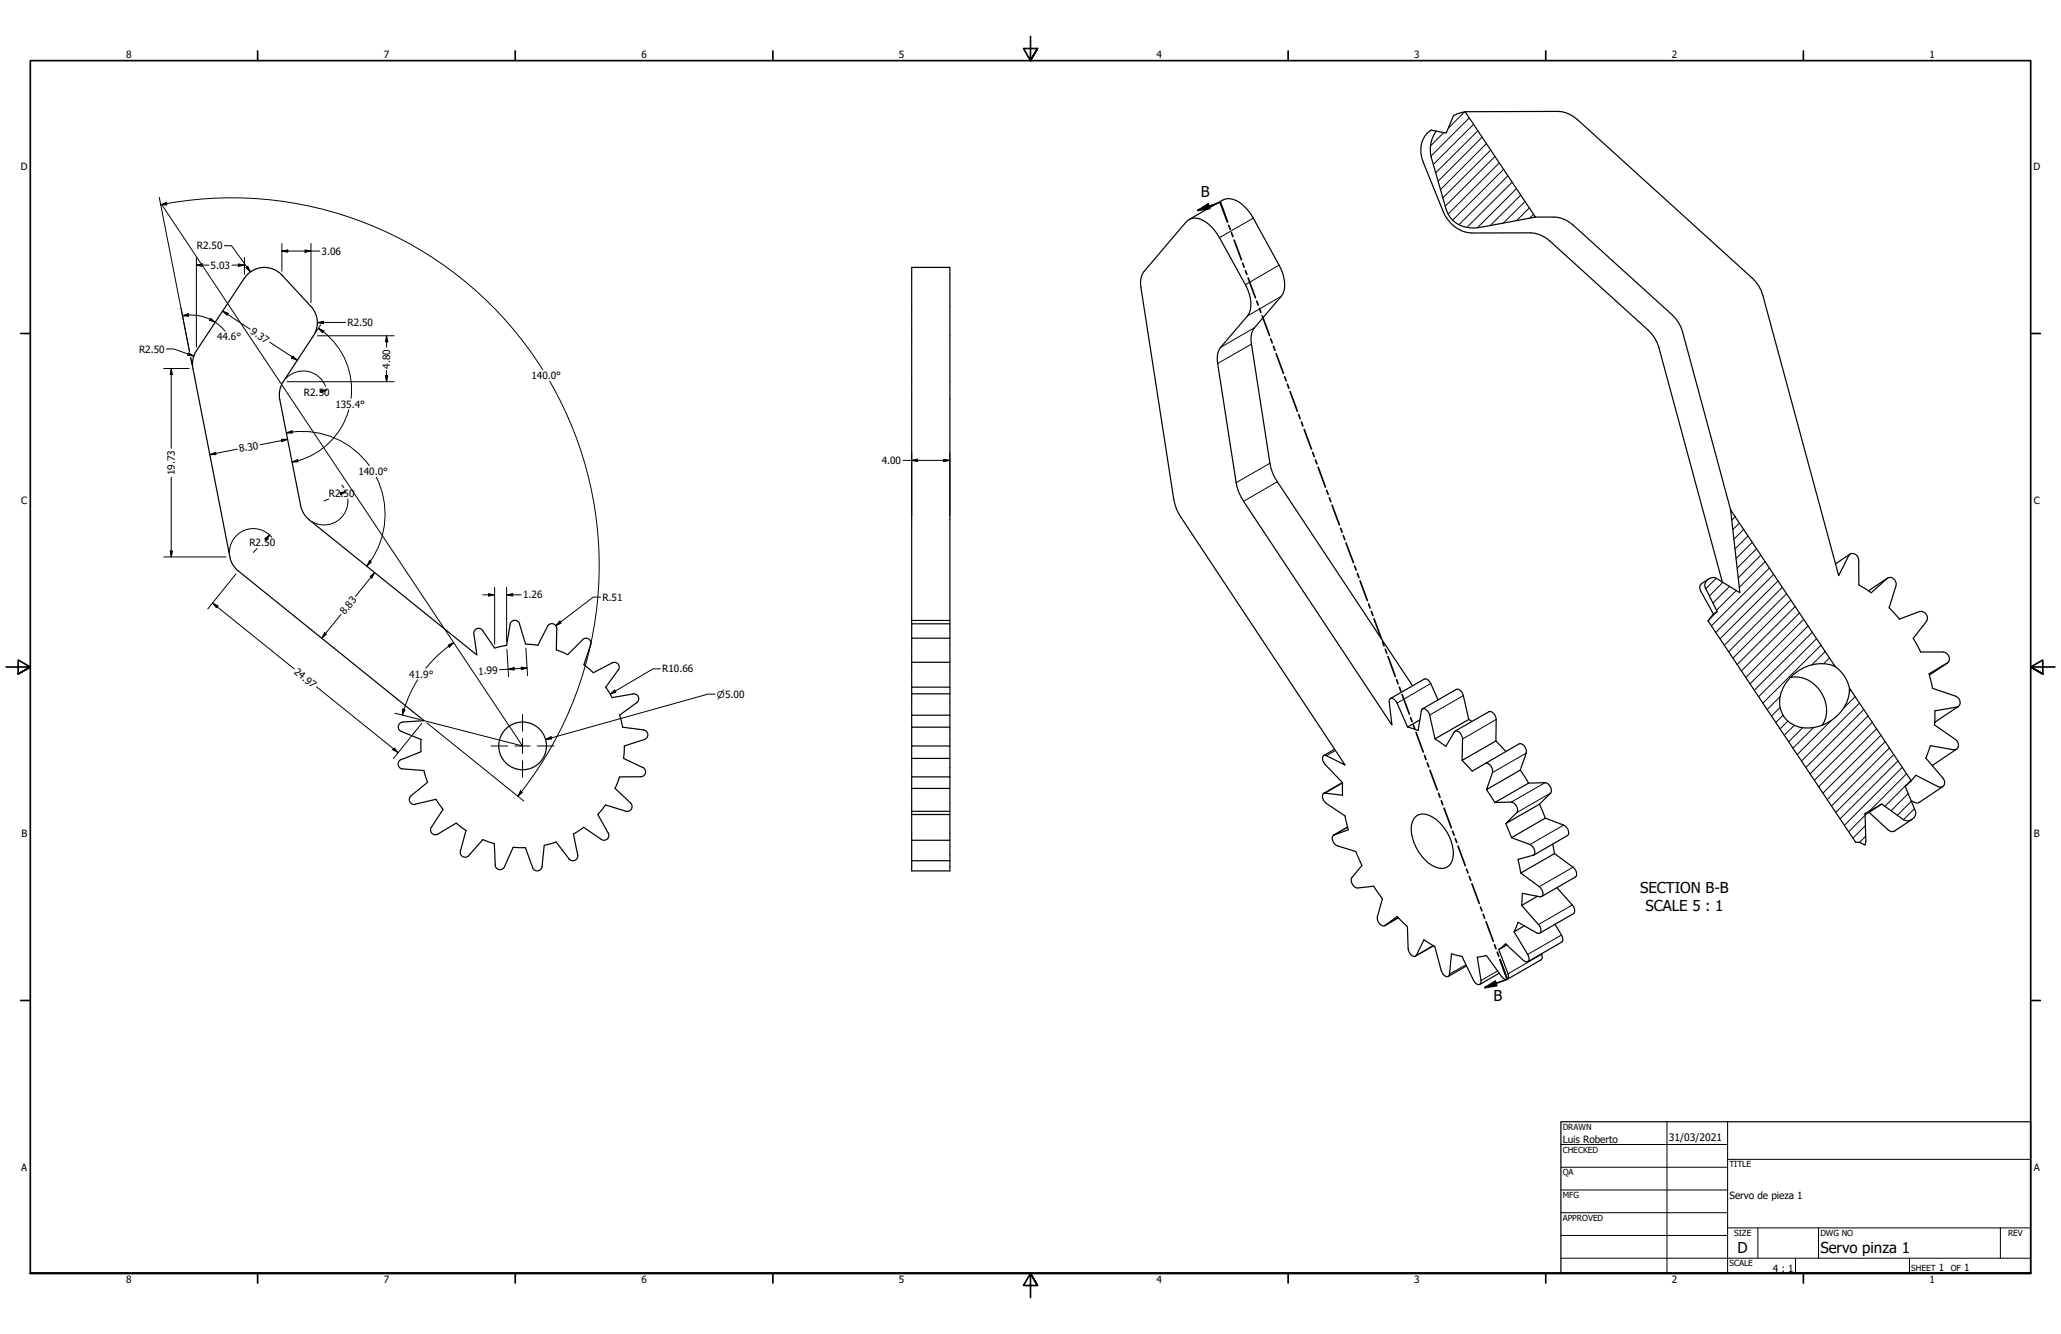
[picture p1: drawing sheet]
<svg xmlns="http://www.w3.org/2000/svg" width="864mm" height="559mm" viewBox="0 0 864 559" stroke-linecap="round" stroke-linejoin="round" font-family="sans-serif">
<!-- layer: Hatch (ANSI) -->
<g fill="none" stroke="#000" stroke-width=".42">
<path d="M605 55.6l-5.6 5.6M613.7 46.8l-6.8 6.9M615.6 49.4l-16 16M617.5 52.1l-16.9 16.8M619.3 54.8l-17.7 17.6M621 57.5l-18.4 18.4M622.8 60.2l-19.2 19.2M624.6 62.9l-20 20M626.4 65.5l-20.8 20.9M628.2 68.3l-21.4 21.4M630 70.9l-21.3 21.3M631.8 73.7l-20.5 20.4"/>
<path d="M633.6 76.3l-18.9 18.9M635.4 79l-16.3 16.4M637.2 81.7l-12.7 12.7M639 84.4l-9 9M640.8 87.1l-5.3 5.3M642.6 89.8l-1.6 1.6M725.2 213.7h.1M727.1 216.4l-1.4 1.4M728.9 219.1l-2.8 2.7M730.6 221.7l-4 4.2M732.5 224.5l-5.5 5.4M734.3 227.1l-6.8 6.8"/>
<path d="M736 229.9l-8.1 8.1M737.8 232.5l-9.5 9.6M739.6 235.2l-10.8 10.9M741.4 237.9l-24.3 24.3M719.1 242.3l-4.3 4.3M721.9 243.9l-5.6 5.7M724.7 245.6l-7 7M727.5 247.4l-8.2 8.3M743.2 240.6l-24.3 24.3M745 243.3l-24.3 24.3M746.8 246l-24.3 24.3M748.6 248.7l-24.3 24.3"/>
<path d="M750.4 251.4l-24.3 24.3M752.2 254.1l-24.3 24.3M754 256.8l-24.3 24.3M755.8 259.5l-24.3 24.3M757.6 262.2l-24.3 24.2M759.4 264.9l-24.3 24.3M761.2 267.5l-24.3 24.3M763 270.3l-24.3 24.2M764.8 272.9l-5.6 5.6M766.6 275.7l-2.4 2.3M768.3 278.3l-.4 .5M745.9 296.3l-3.6 3.6"/>
<path d="M745.9 291.8l-5.4 5.4M747.1 299.6l-3 3M775.6 289.1l-.7 .7M777.4 291.8l-5 4.9M779.1 294.5l-24.2 24.3M781 297.2l-24.3 24.3M782.8 299.8l-24.4 24.4M749.2 302.1l-3.3 3.2M751.9 303.8l-4.3 4.2M755.3 304.9l-5.8 5.8M759.9 304.8l-8.6 8.6M767.4 301.8l-14.4 14.3"/>
<path d="M784.5 302.6l-24.2 24.2M786.3 305.2l-24.2 24.4M788.2 308l-24.4 24.2M789.9 310.6l-24.3 24.4M791.7 313.3l-24.2 24.3M793.6 316l-24.4 24.3M795.3 318.7l-24.3 24.3M797.1 321.4l-24.2 24.3M798.9 324.1l-15.7 15.8M799.6 332.4l-7.2 7.2M800.7 326.8l-10.9 11M800.9 335.6l-5.9 5.9"/>
<path d="M802.2 338.8l-4.6 4.5M781.5 341.5l-6.9 6.9M781.6 345.9l-5.2 5.2M781.7 350.3l-2.6 2.6"/>
</g>
<!-- layer: Visible (ANSI) -->
<g fill="none" stroke="#000" stroke-width=".51">
<path d="M599.7 54.5a10.4 10.4 0 0 0-3.3 13.5l8.3 20.6a13.9 13.9 0 0 0 12 9l24.5-.1a12.4 12.4 0 0 1 8.2 3.4l41.3 37.5a16 16 0 0 1 4.4 7.3l26.6 98.1M613.9 46.8l29.5 44.1-23.1 4.3a11.9 11.9 0 0 1-14.3-7.4l-6.3-22a13.5 13.5 0 0 1 2-10.9M613.9 46.8l-4.8 1.6M613.9 46.8l38.9-.1a12.4 12.4 0 0 1 8.1 3.3l73.4 66.5a15.1 15.1 0 0 1 4.4 7.3l31.7 117.3 4.2-8.3a2.37 2.37 0 0 1 2.9-.7 2.37 2.37 0 0 1 1.3 2.6l.1 10.3 5.2 3.3 6.7-6a2.55 2.55 0 0 1 2.9 .3 2.55 2.55 0 0 1 .7 2.8l-2.8 9.2 4.3 4.7 8.5-3.1a2.76 2.76 0 0 1 2.7 1.1 2.76 2.76 0 0 1 .2 2.9l-5.6 7.2 3.1 5.7h9.5a2.67 2.67 0 0 1 2.3 1.7 2.67 2.67 0 0 1-.6 2.9l-7.7 4.6 1.5 6.1 9.6 3.2a2.7 2.7 0 0 1 1.2 4.4l-9.8 1.8-.2 5.9 8.7 6.1a2.25 2.25 0 0 1 1.4 2.4 2.25 2.25 0 0 1-2.2 1.9l-9.6-1.7-1.9 5.2 7.1 8.3a2.07 2.07 0 0 1 .6 2.8 2.07 2.07 0 0 1-2.7 .8l-9.2-4.8-1.9 2.4M498.3 91.9l14.1-8.1a7.8 7.8 0 0 1 8.7 2.4l2.9 3.3 1.1 1.9 10.8 19.7a14.7 14.7 0 0 1 1.7 12l-11.9 14.2a8.1 8.1 0 0 0-1.3 6.8l7.7 50a18.9 18.9 0 0 0 3.1 7.7l56.7 85.5M643.4 90.9h7.7a12.1 12.1 0 0 1 8.1 3.4l41.3 37.5a15.4 15.4 0 0 1 4.5 7.3l20.2 74.5M130.3 128.4a10 10 0 0 1 1 12.3l-12.6 19.2a10 10 0 0 0-1.5 7.4l8.8 44.5a10.2 10.2 0 0 0 3.5 5.9l70.3 56.7-1.2-8.8M130.3 128.4l-12.2-13.2a10 10 0 0 0-15.7 1.3l-20.1 30.4a10 10 0 0 0-1.5 7.5l15.5 78.9M96.3 233.4a10 10 0 0 0 3.6 5.8M99.9 239.2l77.8 62.7-8.9 .6a2.06 2.06 0 0 0-1.9 1.7 2.06 2.06 0 0 0 1.3 2.2l8.2 3.4M775.2 232.1l-6.1 4.1M382 259.9h16"/>
<path d="M715.9 242.6l-2.9 1.9a2.28 2.28 0 0 0-.4 3l5.3 9.7M717.9 257.2l-2.2 2.9M719.5 256.2l-4.9-10a3.3 3.3 0 0 1 1-3.5 3.3 3.3 0 0 1 3.7-.4l9.7 6-3.8-34.7 43.8 65.6M719.5 256.2l-3.8 3.9M719.5 256.2l-1.6 1M791 242.1l-8 5.4M202.2 264.2l5.1 7.3 5-1.2M202.3 264.1a2.06 2.06 0 0 0-2.5-.8 2.06 2.06 0 0 0-1.3 2.3M220.2 269.8l-2.5-8.5a2.06 2.06 0 0 0-2.1-1.5 2.06 2.06 0 0 0-1.9 1.8l-1.4 8.7M220.3 269.8l5.1 .5M225.4 270.3l4-7.9a2.06 2.06 0 0 1 2.3-1.1 2.06 2.06 0 0 1 1.6 2l-.2 8.9M244.1 267.9a2.06 2.06 0 0 1 2.6-.3 2.06 2.06 0 0 1 .8 2.5"/>
<path d="M244.2 268l-6.3 6.2-4.8-2M247.5 270l-2.8 8.4 3.9 3.4 7.9-4.1a2.04 2.04 0 0 1 2.5 .5 2.04 2.04 0 0 1 .1 2.5M382 261.3h16M382 267.3h16M382 277.4h16M715.7 260.1l61.9 92.7M769 279.2a17.4 17.4 0 0 0-21.8 8.8 11.1 11.1 0 0 0 .2 12.1 11.1 11.1 0 0 0 11 4.8 18 18 0 0 0 16.5-14.6l.1-2.1M769 279.2a15.1 15.1 0 0 1 6 9M816.1 277.7l-7.6 5.1M256.5 292.2l8.7-1.5a2.06 2.06 0 0 1 2.3 1.2 2.06 2.06 0 0 1-.7 2.5l-7.2 5.2 1.3 5M259 280.7l-5.2 7.1 2.7 4.4M382 287.8v11.8h16v5"/>
<path d="M382 299.6v5h16v7.9M382 290.6h16M398 287.8v-175.8h-16v175.8h16v2.8M398 290.6v9M582.6 292.6l14.2-8.1a2.21 2.21 0 0 1 2.7 1.8l3.1 6.9M596.1 296.9l14.1-8.1a2.8 2.8 0 0 1 3 2.6l2.2 10M750.1 283.8a13.5 13.5 0 0 1 15.3 12.9 10.8 10.8 0 0 1-1.9 7.1M775 288.2l25.9 38.9M820.5 296l-9.9 6.6M168.1 318.2a2.03 2.03 0 0 0-1.3 2.2 2.03 2.03 0 0 0 1.9 1.7l8.9 .6 1.5 5-6.8 5.6a2.06 2.06 0 0 0-.6 2.5 2.06 2.06 0 0 0 2.4 1.1M176.4 309.7v5.2l-8.3 3.3M260.9 304.6l8.8 1.2a2.06 2.06 0 0 1 1.8 1.8 2.06 2.06 0 0 1-1.5 2.2l-8.4 2.7-.3 5.2"/>
<path d="M261.3 317.7l8 3.7a2.06 2.06 0 0 1 1.2 2.4 2.06 2.06 0 0 1-2 1.6h-8.9l-1.9 4.9 6.5 6.1a2.07 2.07 0 0 1 .4 2.5 2.07 2.07 0 0 1-2.4 .9l-8.5-2.6-3.2 4 4.3 7.7a2.03 2.03 0 0 1-.3 2.6 2.03 2.03 0 0 1-2.6 .1M382 304.6v7.9h16v5.2M382 312.5v5.2h16v7.7M382 317.7v7.7h16v4.9M559.2 313.9l-4.5 2.6M594.9 301.6l-5.1 2.9-4.4-10a2.44 2.44 0 0 0-3-1.8l-.3 1.4 1.1 9.6-62.1-93.7a19.7 19.7 0 0 1-3.1-7.8l-7.8-49.9a8.7 8.7 0 0 1 1.3-6.8l11.2-13.2a12.7 12.7 0 0 0-.9-13l-10.8-19.7a14 14 0 0 0-10.7-8.3l-2.3 .8-.9 .7-17.7 20.9a8 8 0 0 0-1.3 6.8l13.7 88.5a18.9 18.9 0 0 0 3.1 7.8l68.7 103.7-7.8-4h-1.2a2.7 2.7 0 0 0 .6 3.7l7.3 7.7v5.2l-7.8-.7a2.39 2.39 0 0 0 .4 3.6l8.5 5.8 1.4 5.8-6.1 2.2a2.87 2.87 0 0 0 1.6 4.5l7.6 2.4 2.6 5.8-4.3 5.2a3.3 3.3 0 0 0 2.4 4.3l6.8-.8 3.6 5.3-2 7.5a3.5 3.5 0 0 0 2.5 3.9l5.7-4 4.3 4.3 .3 9.2a2.99 2.99 0 0 0 3.1 3.2l3.5-6.9 4.6 2.8 2.7 10a2.98 2.98 0 0 0 2.8 2.6l.7-1 .8-8.6 4.4 1.1 4.8 10a2.15 2.15 0 0 0 2.9 1.5l.3-1.4-1.6-9.8 3.8-.7 6.5 8.9a1.83 1.83 0 0 0 2.5 1l.3-1.4-.2-.8-3.9-10.1M601.3 309.5l4.6 3.1 4-6.3a3.1 3.1 0 0 1 2.9 3.3l-.2 8.9 14.2-8.1M609.7 306.3l14.2-8.2a3 3 0 0 1 3 3.3l-.1 9M612.6 318.5l4.3 4.5 5.5-3.2M615.4 301.4l-14.1 8.1-2.2-10a2.5 2.5 0 0 0-3.3-2.3l-1.6 8.8-4.4-1.5M615.4 301.4l1.4 .8M622.4 319.8l14.1-8.2a3 3 0 0 1 3 3.9l-2.5 7.1"/>
<path d="M622.4 319.8a3 3 0 0 1 3 3.8l-2.5 7.2 14.1-8.2M626.8 310.4l4.2 4.4M819.8 313.8l-10.2 6.8M182.6 334.8l-8.6 2.1M182.7 334.8l2.9 4.2-4.8 7.5M382 325.4v4.9h16v10.9M382 339.9v1.3h16v23.6h-16v-23.6M382 330.3v9.6M382 339.9h16M562.5 327.8l-7.9 4.6M622.9 330.8l3.5 5.4M626.4 336.2l14.1-8.2 6.9-.1a3.2 3.2 0 0 1 2.3 4.3l-4.6 4.7-14.2 8.1 4.7-4.6a3.2 3.2 0 0 0-2.3-4.4z"/>
<path d="M637 322.6l3.5 5.4M645.1 336.9l2.4 5.8M788.5 336.8l-7 3.9 .3 11.7-.4 1.5M788.5 336.8l-5.3 3.5M800.9 327.1l-2.6 2.3 4.3 10.3a3.4 3.4 0 0 1-1.3 3.4 3.4 3.4 0 0 1-3.6 .3l-9.2-6.6M814.1 329.5l-9.9 6.6a3 3 0 0 1-3.4-.7M191.1 344.8l-7.6 4.6a2.06 2.06 0 0 1-2.5-.3 2.06 2.06 0 0 1-.3-2.6M191.2 344.8l4.1 3.1-2.4 8.6a2.06 2.06 0 0 0 1 2.3 2.06 2.06 0 0 0 2.6-.4l5.8-6.7M202.3 351.7l4.9 1.7M207.1 353.4l.4 8.9M215 354.9l5.2 .2 3 8.4M215 355l-3.6 8.1a2.06 2.06 0 0 1-2.3 1.2 2.06 2.06 0 0 1-1.6-2"/>
<path d="M228 354.1l-.9 8.9a2.06 2.06 0 0 1-1.8 1.8 2.06 2.06 0 0 1-2.2-1.4M228.1 354.1l4.9-1.4 5.4 7.1M240.3 349.4l1.8 8.7M242.1 358.1a2.06 2.06 0 0 1-1.2 2.3 2.06 2.06 0 0 1-2.5-.7M244.6 346.5l-4.3 2.9M244.6 346.6l7.3 5M382 352h16M564.6 346.5l-5.9 3.4M593.4 341.9a6.9 6.9 0 0 1 8.3 1.3 19 19 0 0 1 7.1 16 4.9 4.9 0 0 1-7.1 4.1 18.4 18.4 0 0 1-10.3-17.7l1.1-2.8zM630.9 345l2.4 5.9M642.7 358.2l14.1-8.2a2.96 2.96 0 0 0-1.6-4.4l-7.7-2.9-14.2 8.2 7.8 2.9a3.6 3.6 0 0 1 1.8 4.2l-6.8 2 1.1 5.7M650.6 353.6l.8 4"/>
<path d="M783.2 340.3l8 7.4a2.2 2.2 0 0 0 2.7 .4l7.3-4.9M783.2 340.3l-1.7 .9M382 360.6h16M637.6 379.3l7.1 8a2.69 2.69 0 0 1 .5 3.6l-1.3-.1-7.8-4.5-1.7 4M644.3 375.4l-6.7 3.9M646 375.5l14.1-8.2a2.87 2.87 0 0 0-1-4l-7.7-5.7-14.2 8.1 7.8 5.7a2.8 2.8 0 0 1 .9 4.2l-8-1.4-.3 5.1M652.4 371.9l6.4 7.2a2.89 2.89 0 0 1 .5 3.6l-14.1 8.2M585.9 384.4l-5.8 3.4M600.7 396.2l-7.6 4.4M631.4 395.8l-3.4 2M634.4 390.3l5.7 9.5a2.03 2.03 0 0 1-.3 3.2l-1.4-.7-7.5-6.9-2.9 2.4M638.7 387.9l-4.3 2.4"/>
<path d="M645.9 399.5l.1 .2a1.9 1.9 0 0 1-.3 2.4l-14.1 8.1M651.6 387.2l3 5.2a1.79 1.79 0 0 1-.2 2.3l-14.2 8.1M614.5 404.6l-7.6 4.4M628.2 407.7l-8.1 4.7"/>
<circle cx="219" cy="312.5" r="10"/>
</g>
<!-- layer: Visible Narrow (ANSI) -->
<g fill="none" stroke="#000" stroke-width=".42">
<path d="M525.1 91.4l-14.1 8.2M535.9 111.1l-14.1 8.2M525.7 137.3l-14.2 8.2M536.8 124.1l-14.1 8.2M524.4 144.1l-14.2 8.2M532.1 194.1l-14.1 8.1M535.2 201.8l-14.1 8.2M599.5 286.3l-14.1 8.2M613.2 291.4l-14.1 8.1M559.6 314.4l-3.8 2.1M626.9 301.4l-14.1 8.2M639.5 315.5l-14.1 8.1"/>
<path d="M562.5 328l-7.3 4.2M647.4 327.9l-14.1 8.1M649.7 332.2l-14.1 8.2M564.6 346.5l-5.7 3.3M655.2 345.6l-14.1 8.2M658.8 379.1l-14.1 8.2M659.1 363.3l-14.1 8.1M585.9 384.4l-5.6 3.3M600.5 396.1l-7 4.1M646 399.7l-14.1 8.2M654.3 391.7l-14.2 8.1M614.2 404.1l-6.8 4"/>
<path d="M627.5 406.7l-6.9 4"/>
</g>
<!-- layer: Break Line (ANSI) -->
<path d="M609.1 48.4l-3.1 7.4-6.3-1.3M777.6 352.8h1.5l2.3 1.1" fill="none" stroke="#000" stroke-width=".51"/>
<!-- layer: Visible (ANSI) -->
<circle cx="810.6" cy="302.6" r=".25" fill="#000"/>
<!-- layer: Section Line (ANSI) -->
<g fill="none" stroke="#000" stroke-width=".7">
<path d="M501.9 88.1l4.3-2.6 .7 1.9zM501.9 88.1l9.4-3.4 3 8.3M514.9 94.4l.6 1.7M516 97.5l.6 1.6M517.1 100.6l3.1 8.2M520.7 110.2l.6 1.8M521.8 113.3l.7 1.7M523 116.4l3 8.3M526.6 126.1l.6 1.7M527.7 129.2l.6 1.7M528.9 132.3l3 8.2M532.4 142l.7 1.6"/>
<path d="M533.6 145l.6 1.7M534.7 148.1l3.1 8.3M538.3 157.8l.6 1.7M539.4 160.9l.7 1.7M540.6 164l3 8.3M544.2 173.7l.6 1.7M545.3 176.8l.6 1.6M546.5 179.9l3 8.3M550 189.5l.7 1.8M551.2 192.7l.6 1.6M552.3 195.7l3.1 8.3M555.9 205.4l.6 1.7"/>
<path d="M557 208.5l.7 1.7M558.2 211.6l3 8.2M561.7 221.3l.7 1.6M562.9 224.3l.6 1.8M564 227.5l3.1 8.2M567.6 237.1l.7 1.7M568.8 240.2l.6 1.7M569.9 243.3l3.1 8.3M573.5 253l.6 1.7M574.6 256.1l.6 1.7M575.8 259.2l3 8.3M579.3 268.9l.6 1.7"/>
<path d="M580.5 272l.6 1.6M581.6 275l3 8.3M585.2 284.7l.6 1.7M586.4 287.8l.6 1.7M587.5 290.9l3 8.2M591.1 300.6l.6 1.7M592.2 303.7l.6 1.7M593.3 306.8l3.1 8.2M596.9 316.4l.6 1.7M598 319.5l.7 1.7M599.2 322.6l3 8.3M602.8 332.3l.6 1.7"/>
<path d="M603.9 335.4l.6 1.7M605.1 338.5l3 8.3M608.6 348.2l.7 1.7M609.8 351.3l.6 1.6M610.9 354.4l3.1 8.2M614.5 364l.6 1.7M615.6 367.2l.7 1.6M616.8 370.2l3 8.3M620.3 379.9l.7 1.7M621.5 383l.6 1.7M622.7 386.1l3 8.2M626.2 395.7l.7 1.7"/>
<path d="M627.4 398.8l.6 1.8M622.2 413.7l4.4-2.7 .6 1.9zM628.5 402l3.1 8.2-9.4 3.5"/>
</g>
<g fill="#000">
<path d="M501.9 88.1l4.3-2.6 .7 1.9z" fill-rule="evenodd"/>
<path d="M622.2 413.7l4.4-2.7 .6 1.9z" fill-rule="evenodd"/>
</g>
<!-- layer: Border (ANSI) -->
<g fill="none" stroke="#000" stroke-width=".7">
<path d="M431.8 15.2v10.2l-2.9-5.1h5.8l-2.9 5.1 2.9-5.1M107.9 21.3v4.1M215.9 21.3v4.1M323.8 21.3v4.1M539.8 21.3v4.1M647.7 21.3v4.1M755.6 21.3v4.1M8.6 139.7h4.1M850.9 139.7h4.1M2.5 279.4h10.2l-5.1-2.9v5.8l5.1-2.9-5.1 2.9M861.1 279.4h-10.2l5.1-2.9v5.8l-5.1-2.9 5.1 2.9M8.6 419.1h4.1"/>
<path d="M850.9 419.1h4.1M12.7 533.4v-508h838.2v508h-838.2h838.2M107.9 533.4v4.1M215.9 533.4v4.1M323.8 533.4v4.1M434.7 538.5l-2.9-5.1 2.9 5.1h-5.8l2.9-5.1v10.2M539.8 533.4v4.1M647.7 533.4v4.1M755.6 533.4v4.1"/>
</g>
<!-- layer: Title (ANSI) -->
<g fill="none" stroke="#000" stroke-width=".42">
<path d="M654 479.4h69.9M698.5 469.9v63.5M723.9 469.9v63.5M654 488.9h69.9M654 498.5h69.9M723.9 485.6h127M654 508h69.9M654 517.5h69.9M723.9 514.3h127M736.6 514.3v12.7M762 514.3v12.7M838.2 514.3v12.7"/>
<path d="M654 527h196.9M752.3 527v6.4M800.1 527v6.4"/>
</g>
<path d="M654 469.9h196.9v63.5h-196.9z" fill="none" stroke="#000" stroke-width=".51"/>
<!-- layer: Sketch Geometry (ANSI) -->
<path d="M67.8 85.8l151.1 226.7-41.2-10.6" fill="none" stroke="#000" stroke-width=".42"/>
<!-- layer: Dimension (ANSI) -->
<g fill="none" stroke="#000" stroke-width=".42">
<path d="M66.7 82.7l12.7 64.7-3.5-18.2M67.3 85.8l2.4-1 .1 1.1zM69.8 85.3l-2.5 .5M69.8 85.3a154 154 0 0 1 157.6 69.6M82.3 111.1l2.5-.5v1zM82.3 111.1h5.2M82.3 107.9v37.5M94 102.9h3l7.9 11M97.2 111.1h5.2M99.9 110.6l2.5 .5-2.5 .5zM102.4 107.9v7M103.1 112.1l.7-.5 1.1 2.3z"/>
<path d="M118.1 105.2l2.5-.5v1zM118.1 105.2h15.9M118.1 102v11.6M127.8 104.7l2.5 .5-2.5 .5zM130.3 102v24.7M76.5 132.3l2.4-.9 .1 1.1zM78.9 132l-2.4 .3M79 132a18.4 18.4 0 0 1 12.9 4.2l2.4 2.5M88.3 133.3l1.9 1.7-2.4-.8zM93.3 130.3l2.3 1-.5 .8zM93.3 130.3l11.5 7.6M133 135.1l2.5-.5v1z"/>
<path d="M133.4 137.5l2.4 1.1-.7 .8zM133.4 137.5a30.7 30.7 0 0 1 13.7 29.4M134.4 136.1l-2.2 3.2M144.8 135.1h-11.8M68.6 154.4h10.6M69.8 146.2h3l8.4 3M71.8 154.4l.5 2.5h-1zM71.8 154.4v33.4M79 147.8l2.2 1.4-2.5-.4zM79.9 149.7l.6 3.1M113 143.3l11.6 7.6M119.7 158.6a10 10 0 0 1 16.7 3.3"/>
<path d="M120.3 159.9h44.9M122.7 149.2l1.9 1.7-2.4-.9zM133 140.7h32.2M161.5 157.4h1l-.5 2.5zM162 140.7l.5 2.5h-1zM162 140.7v4.7M162 155.1v4.8M230.3 159.7a154.1 154.1 0 0 1-13.3 173.9M134.3 163.4h2.5l-2.3 1.1zM136.8 163.4l-2.4 .6M146.2 171.7a30.9 30.9 0 0 1-21.4 21.3M71.8 199.9v33.4"/>
<path d="M87.9 190.4l2.4-.9 .2 .9zM99.4 188.2l-11.5 2.2M117.9 184h2.6l-2.4 1zM120 181.4l2.4-.9 .1 .9zM120.5 184l-11.5 2.3M122.4 193.5l2.3-1 .2 1zM122.4 181a34.7 34.7 0 0 1 32.4 14.1M122.4 180.9l-2.4 .5M124.8 193l-2.4 .5M157.7 199.9a34.6 34.6 0 0 1-4 37.3M378.4 192.8h19.6M382 192.8l2.5-.5v1.1z"/>
<path d="M382 189.7v26.4M395.5 192.3l2.5 .5-2.5 .6zM398 189.7v26.4M137.7 209l-1.9 .9M142.4 206.4l2.5-.5-2.1 1.4zM143.2 203.2l.9 1.1M144.9 205.9l-2.3 1M145.8 209a10 10 0 0 1-15 9.6M68.6 233.3h26.1M71.3 230.8h1l-.5 2.5zM107.7 229.8l-1.5 1.6M110.9 225.6l2.1-1.5-1.3 2.2z"/>
<path d="M113 224.1l-1.7 1.8M113.9 225.1a10 10 0 0 0-11.3-3 10 10 0 0 0-6.5 9.7M154.8 234.9l.8 .6-1.9 1.7zM157 239.8l-8 10M89.1 252.6l2.2 1.2-.6 .8zM89.1 252.6l34.2 27.6M98.9 240.4l-11.8 14.7M142.9 257.4l-8.1 9.9M155.1 241.5l1.9-1.7-1.2 2.3zM202.2 249.2h5.1M204.7 248.7l2.6 .5-2.6 .5zM207.3 246v23.9"/>
<path d="M212.3 249.2l2.5-.5v1zM212.3 249.2h6.1M212.3 246v22.7M251.7 250.1h-3.1l-15.7 12M136 265l.8 .7-2 1.6zM187.8 270.3l2.3-1.1-1.8 1.9zM188.1 270.6l-5.2 4.4-4.5 5M190.1 269.2l-2 1.4M212.4 272l.7 11.5M218.4 279.5l2.5 .3-2.5 .7zM220.3 271.5l.7 11.5M220.9 279.8l-11.6 .7"/>
<path d="M234.6 260.2l.5 .8-2.2 1.1zM132.7 287.7l34.1 27.6M165.5 298.8l10.6 2.6M168.8 297l.9 .2-1.1 2.3zM175 284.8l-3.7 7-2.7 7.7M212.9 280.4l2.5-.7 .1 1zM255.7 290.8l1.9-1.7 .5 .8zM276.7 280.2h-3l-18 10.6M299.6 290.8h-3l-68 19M165.2 313.3l1.6 2-2.2-1.2zM176.7 303.1l-11.9 14.7M178.9 302.8l40.6 32.7"/>
<path d="M228.6 309.8l2.3-1.2 .2 1zM218.1 331.3l.8 .6-1.9 1.7z"/>
</g>
<g fill="#000">
<path d="M67.3 85.8l2.4-1 .1 1.1z" fill-rule="evenodd"/>
<path d="M82.3 111.1l2.5-.5v1z" fill-rule="evenodd"/>
<path d="M99.9 110.6l2.5 .5-2.5 .5z" fill-rule="evenodd"/>
<path d="M103.1 112.1l.7-.5 1.1 2.3z" fill-rule="evenodd"/>
<path d="M118.1 105.2l2.5-.5v1z" fill-rule="evenodd"/>
<path d="M127.8 104.7l2.5 .5-2.5 .5z" fill-rule="evenodd"/>
<path d="M76.5 132.3l2.4-.9 .1 1.1z" fill-rule="evenodd"/>
<path d="M88.3 133.3l1.9 1.7-2.4-.8z" fill-rule="evenodd"/>
<path d="M93.3 130.3l2.3 1-.5 .8z" fill-rule="evenodd"/>
<path d="M133 135.1l2.5-.5v1z" fill-rule="evenodd"/>
<path d="M133.4 137.5l2.4 1.1-.7 .8z" fill-rule="evenodd"/>
<path d="M71.8 154.4l.5 2.5h-1z" fill-rule="evenodd"/>
<path d="M79 147.8l2.2 1.4-2.5-.4z" fill-rule="evenodd"/>
<path d="M122.7 149.2l1.9 1.7-2.4-.9z" fill-rule="evenodd"/>
<path d="M161.5 157.4h1l-.5 2.5z" fill-rule="evenodd"/>
<path d="M162 140.7l.5 2.5h-1z" fill-rule="evenodd"/>
<path d="M134.3 163.4h2.5l-2.3 1.1z" fill-rule="evenodd"/>
<path d="M87.9 190.4l2.4-.9 .2 .9z" fill-rule="evenodd"/>
<path d="M117.9 184h2.6l-2.4 1z" fill-rule="evenodd"/>
<path d="M120 181.4l2.4-.9 .1 .9z" fill-rule="evenodd"/>
<path d="M122.4 193.5l2.3-1 .2 1z" fill-rule="evenodd"/>
<path d="M382 192.8l2.5-.5v1.1z" fill-rule="evenodd"/>
<path d="M395.5 192.3l2.5 .5-2.5 .6z" fill-rule="evenodd"/>
<path d="M142.4 206.4l2.5-.5-2.1 1.4z" fill-rule="evenodd"/>
<path d="M71.3 230.8h1l-.5 2.5z" fill-rule="evenodd"/>
<path d="M110.9 225.6l2.1-1.5-1.3 2.2z" fill-rule="evenodd"/>
<path d="M154.8 234.9l.8 .6-1.9 1.7z" fill-rule="evenodd"/>
<path d="M89.1 252.6l2.2 1.2-.6 .8z" fill-rule="evenodd"/>
<path d="M155.1 241.5l1.9-1.7-1.2 2.3z" fill-rule="evenodd"/>
<path d="M204.7 248.7l2.6 .5-2.6 .5z" fill-rule="evenodd"/>
<path d="M212.3 249.2l2.5-.5v1z" fill-rule="evenodd"/>
<path d="M136 265l.8 .7-2 1.6z" fill-rule="evenodd"/>
<path d="M187.8 270.3l2.3-1.1-1.8 1.9z" fill-rule="evenodd"/>
<path d="M212.9 280.4l2.5-.7 .1 1z" fill-rule="evenodd"/>
<path d="M234.6 260.2l.5 .8-2.2 1.1z" fill-rule="evenodd"/>
<path d="M168.8 297l.9 .2-1.1 2.3z" fill-rule="evenodd"/>
<path d="M218.4 279.5l2.5 .3-2.5 .7z" fill-rule="evenodd"/>
<path d="M255.7 290.8l1.9-1.7 .5 .8z" fill-rule="evenodd"/>
<path d="M165.2 313.3l1.6 2-2.2-1.2z" fill-rule="evenodd"/>
<path d="M228.6 309.8l2.3-1.2 .2 1z" fill-rule="evenodd"/>
<path d="M218.1 331.3l.8 .6-1.9 1.7z" fill-rule="evenodd"/>
</g>
<!-- layer: Center Mark (ANSI) -->
<path d="M218.9 299.3v7M205.8 312.5h7M215.8 312.5h6.3M218.9 309.3v6.4M218.9 318.6v7M225.1 312.5h7.1" fill="none" stroke="#000" stroke-width=".42"/>
<g font-size="6.3">
<text x="503.1" y="82.6">B</text>
<text x="687.3" y="374.2">SECTION B-B</text>
<text x="689.5" y="381.7">SCALE 5 : 1</text>
<text x="625.8" y="419.3">B</text>
<text x="728.1" y="524.9">D</text>
<text x="762.8" y="525">Servo pinza 1</text>
</g>
<text font-size="4.3" x="699.3" y="478">31/03/2021</text>
<g font-size="4.2">
<text x="52.8" y="24.4">8</text>
<text x="160.8" y="24.4">7</text>
<text x="268.7" y="24.4">6</text>
<text x="376.7" y="24.4">5</text>
<text x="484.6" y="24.4">4</text>
<text x="592.6" y="24.4">3</text>
<text x="700.5" y="24.4">2</text>
<text x="808.5" y="24.4">1</text>
<text x="8.8" y="71.4">D</text>
<text x="852" y="71.4">D</text>
<text x="82.5" y="104.5">R2.50</text>
<text x="134.7" y="106.7">3.06</text>
<text x="88.3" y="112.6">5.03</text>
<text x="145.6" y="136.6">R2.50</text>
<text x="90.9" y="142.6">44.6°</text>
<text x="104.7" y="139.6" transform="rotate(33 104.7 139.6)">9.37</text>
<text x="58.3" y="147.7">R2.50</text>
<text x="163.5" y="154.4" transform="rotate(-90 163.5 154.4)">4.80</text>
<text x="222.7" y="158.8">140.0°</text>
<text x="127.4" y="165.8">R2.50</text>
<text x="140.5" y="170.8">135.4°</text>
<text x="100.5" y="189.5" transform="rotate(-11 100.5 189.5)">8.30</text>
<text x="369.4" y="194.4">4.00</text>
<text x="73.3" y="199.1" transform="rotate(-90 73.3 199.1)">19.73</text>
<text x="150.2" y="198.9">140.0°</text>
<text x="137.8" y="208.2">R2.50</text>
<text x="8.9" y="211.1">C</text>
<text x="852.2" y="211.1">C</text>
<text x="104.6" y="228.9">R2.50</text>
<text x="219.2" y="250.7">1.26</text>
<text x="252.4" y="251.7">R.51</text>
<text x="144.5" y="257.7" transform="rotate(-51 144.5 257.7)">8.83</text>
<text x="122.9" y="281.9" transform="rotate(39 122.9 281.9)">24.97</text>
<text x="277.5" y="281.7">R10.66</text>
<text x="171.5" y="283.9">41.9°</text>
<text x="200.5" y="282.6" transform="rotate(-4 200.5 282.6)">1.99</text>
<text x="9" y="350.8">B</text>
<text x="852.2" y="350.8">B</text>
<text x="654.8" y="478.6">Luis Roberto</text>
<text x="8.9" y="490.5">A</text>
<text x="852.2" y="490.5">A</text>
<text x="724.7" y="502.2">Servo de pieza 1</text>
<text x="742.9" y="532.6">4 : 1</text>
<text x="812.4" y="532.6">1</text>
<text x="823" y="532.6">1</text>
<text x="52.8" y="537.5">8</text>
<text x="160.8" y="537.5">7</text>
<text x="268.7" y="537.5">6</text>
<text x="376.7" y="537.5">5</text>
<text x="484.6" y="537.5">4</text>
<text x="592.6" y="537.5">3</text>
<text x="700.5" y="537.5">2</text>
<text x="808.5" y="537.5">1</text>
</g>
<text font-size="3.9" x="300.4" y="292.2">⌀5.00</text>
<g font-size="3.5">
<text x="654.8" y="473.2">DRAWN</text>
<text x="654.8" y="482.8">CHECKED</text>
<text x="724.7" y="488.9">TITLE</text>
<text x="654.8" y="492.3">QA</text>
<text x="654.8" y="501.8">MFG</text>
<text x="654.8" y="511.4">APPROVED</text>
<text x="726.7" y="517.7">SIZE</text>
<text x="762.8" y="517.7">DWG NO</text>
<text x="841.4" y="517.7">REV</text>
<text x="724.7" y="530.4">SCALE</text>
<text x="800.9" y="532.6">SHEET</text>
<text x="817.4" y="532.6">OF</text>
</g>
</svg>
